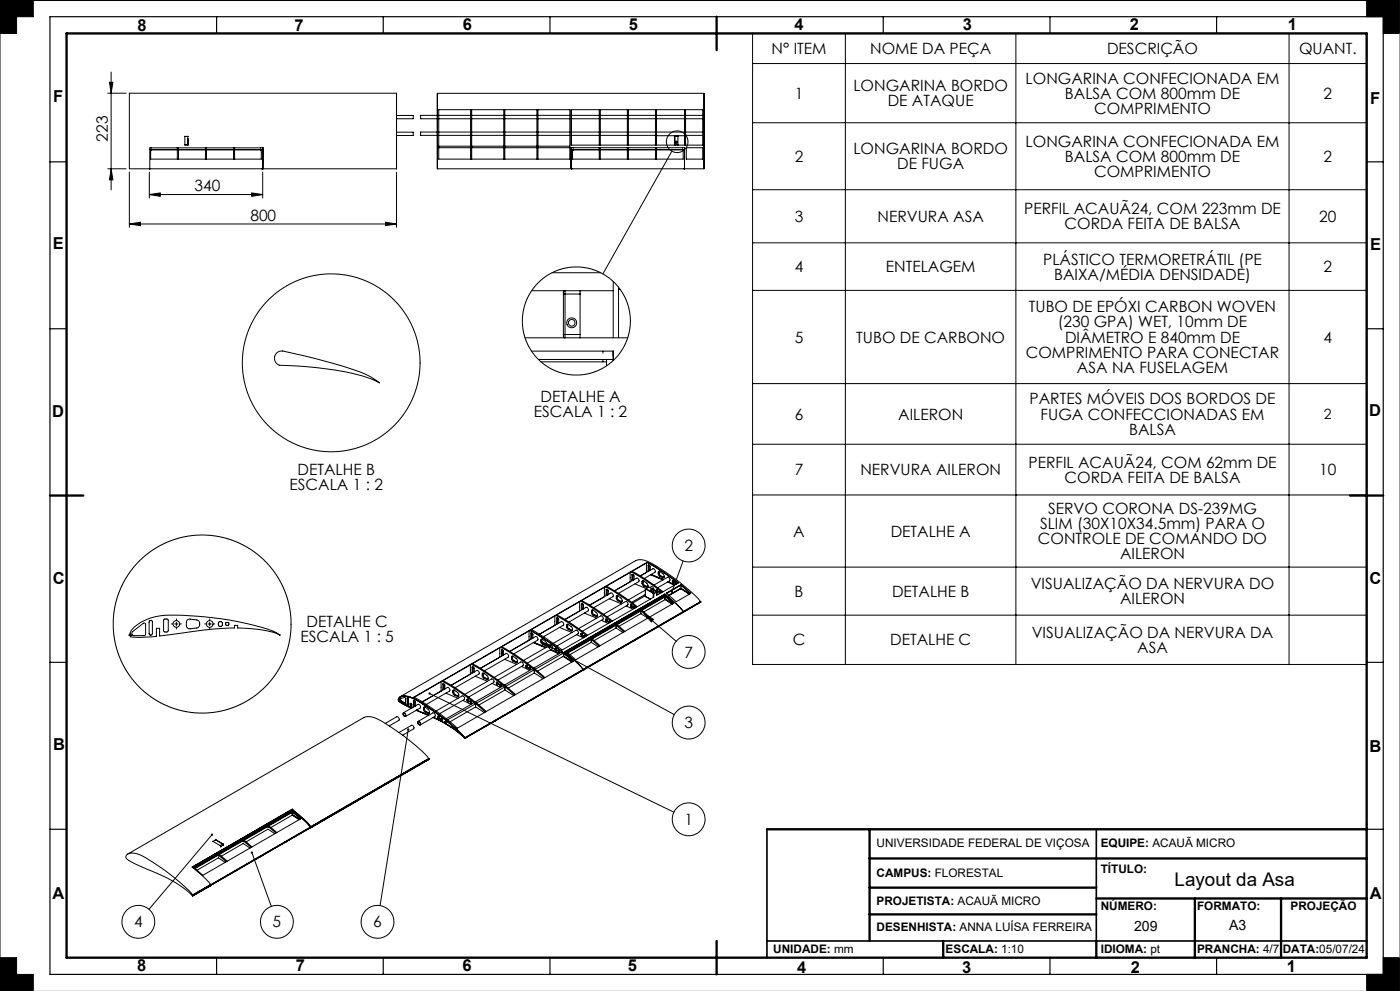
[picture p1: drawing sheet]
<svg xmlns="http://www.w3.org/2000/svg" width="420mm" height="297mm" viewBox="0 0 420 297" stroke-linecap="round" stroke-linejoin="round" font-family="sans-serif">
<g fill="none" stroke="#000" stroke-width=".3">
<path d="M5 0v10h-5M10 0v5h-10M225.8 10h184.2v189.1h-184.2zM225.8 19h184.2M253.6 10v189.1M304.8 10v189.1M386.7 10v189.1M410 0v5h10M415 0v10h5M32.3 27.9h5.5M32.8 24.7h1.1l-.6 3.2zM33.3 21.6v35.3"/>
<path d="M38.8 27.9h80.2v22.7h-80.2zM119 39.6h5v1h-5M119 34.6h5v1h-5M119 28v22.6M119 28.1v22.5M131.2 39.6h-5v1h5M131.2 34.6h-5v1h5M131.2 28.1v22.5M131.6 32.9h39.4v14.8h-39.4zM131.6 39.6h9.6M131.6 34.6h9.6M131.6 35.6h9.6"/>
<path d="M141.2 32.9v14.8M141.5 32.9v14.8M141.5 39.6h9.6M141.5 34.6h9.6M141.5 35.6h9.6M151.1 32.9v14.8M151.4 32.9v14.8M151.4 39.6h9.7M151.4 34.6h9.7M151.4 35.6h9.7M161.1 32.9v14.8M161.4 32.9v14.8"/>
<path d="M161.4 39.6h9.6M161.4 34.6h9.6M161.4 35.6h9.6M171.4 32.9h39.4v10.6h-39.4M171.4 32.9v10.6M171.4 39.6h8.4M171.4 34.6h8.4M171.4 35.6h8.4M179.8 32.9v10.6M180.1 32.9v10.6M180.1 39.6h8.1M180.1 34.6h8.1"/>
<path d="M180.1 35.6h8.1M188.2 32.9v10.6M188.5 32.9v10.6M188.5 39.6h8.1M188.5 34.6h8.1M188.5 35.6h8.1M196.6 32.9v10.6M197 32.9v10.6M197 39.6h8.4M197 34.6h8.4M197 35.6h8.4M205.4 32.9v10.6"/>
<path d="M205.7 32.9v10.6M205.7 39.6h5.1M205.7 34.6h5.1M205.7 35.6h5.1M211.2 28.1v22.5M225.8 36.8h184.2M32.3 50.6h5.5M33.3 50.6l.6 3.3h-1.1zM38.8 51.6v16.5M44.8 58.3l3.3-.5v1zM44.8 51.6v7.7M44.8 58.3h34"/>
<path d="M44.8 50.6h.3M44.9 50.6v-6.3h34.1v6.3M44.9 44.8h33.9M45.2 44.8v2.9h33.2v-2.9M45.2 44.9l8-.1v2.9M45.4 44.3v.1M45.4 44.8v.1M53.2 44.4v.2M53.6 47.7v-2.9h8v2.9M53.6 44.4v.2M55.5 40.8v.1M55.5 43.3v.2h.8"/>
<path d="M55.5 40.9h.8M55.5 40.9v2.4M55.5 43.3h.8M56.3 43.3h.1M56.3 43.3v.2M56.3 40.9h.1M56.3 40.8v.1M56.3 40.9v2.4M56.4 43.3l-.1 .2M56.4 41.5v1.8M61.6 44.4v.2M61.9 47.7v-2.9h8.2v2.9"/>
<path d="M61.9 44.4v.2M70.1 44.4v.2M70.4 44.4v.2M75.5 57.8l3.3 .5-3.3 .5zM78.2 44.3v.1M78.2 44.8v.1M78.4 44.9l-8-.1v2.9M78.5 50.6h.3M78.8 44.3l-.1 6.3M78.8 44.8v5.8M78.8 44.3v.3M78.8 44.8h.1"/>
<path d="M78.8 51.6v7.7M119 51.6v16.5M131.2 50.6v-22.6h80v22.6M131.2 50.6h80M131.6 40.6h9.6M131.6 43.8h9.6v.5h-9.6M141.5 40.6h9.6M141.5 43.8h9.6v.5h-9.6zM151.4 40.6h9.7M151.4 43.8h9.7v.5h-9.7zM161.4 40.6h9.6M171 43.8h-9.6v.5h9.6"/>
<path d="M171.4 44.3v6.3M171.4 44.8v5.8M171.4 44.3v.3zM171.4 40.6h8.4M171.4 44.3h34M171.4 44.8h34M171.8 44.9l8-.1v2.9M171.8 44.8v2.9h33.2v-2.9M172 44.3v.1M172 44.8v.1M179.8 44.4v.2M180.1 47.7v-2.9h8.1v2.9"/>
<path d="M180.1 44.4v.2M180.1 40.6h8.1M188.2 44.4v.2M188.5 47.7v-2.9h8.1v2.9M188.5 44.4v.2M188.5 40.6h8.1M196.6 44.4v.2M197 40.6h.1M197 44.4v.2M197 40.7h8.4M201.6 45.3l-20.7 36.8M202.4 40.7v.1z"/>
<path d="M202.4 43.3l.1 .2zM202.4 40.8v2.5M202.5 43.3h.1M202.5 40.8h.1M202.5 40.8h.9M202.5 43.3h.9M203.4 40.7v.1M203.4 43.3v.2M203.4 40.8v2.5M204.8 44.3v.1M204.8 44.8v.1M205 44.9l-8-.1v2.9"/>
<path d="M205.4 44.3v6.3M205.4 44.8v5.8M205.4 44.3v.5M205.4 44.3v.3M205.7 40.6h5.1M205.9 44.3h4.9v3.4h-4.9zM225.8 56.9h184.2M38.8 67.1l3.3-.5v1zM38.8 67.1h80.2M115.6 66.6l3.4 .5-3.4 .5zM225.8 72.8h184.2M159.5 87.1h24.5"/>
<path d="M165.6 81.7h14.6M169 88.1v-.1a.48 .48 0 0 1 0-.5 .48 .48 0 0 1 .5-.2v.8M169 88.1h.5M169 88.1v12.2M169.5 88.1h4.5M169.5 88.1v12.2M174 87.1v1M174 88.1v12.2M184 84.3v16.9M185.6 86.1v15.1M185.6 86.7h.5M225.8 87h184.2"/>
<path d="M83 105.8l1.1-.6a123 123 0 0 1 18.7 4.5 29.1 29.1 0 0 1 9.6 4l1.4 1-2.3-1.1a67.8 67.8 0 0 0-19.2-3.7l-8.4-.4-.7-.4a2.19 2.19 0 0 1-.8-2.3zM157.5 101.2h30.8M159.5 105.2h24.5M162.3 108.4h19.7M169 100.3h.5M169 100.3v.6l.4 .3 .1-.9M169.5 100.3h4.5M174 100.3v.9M180.9 105.2v.6M180.9 107.7v.7M182 107.7v1.9M184 105.2v2.5h-22.5"/>
<path d="M184 105.2v1.4M184 105.2v2.9M225.8 115h184.2M225.8 133.1h184.2M225.8 148.3h184.2M181.3 176v2.8M181.6 175.9l4.6 2.7 4.7 3.4M181.9 178.3v.2M181.9 176.7v1.6M181.9 175.7a57.9 57.9 0 0 1 9.3 6.1M182 176.6l.5 .5v1l-.3 .2-.1-.2M182 176.6l-.1 .1"/>
<path d="M182.1 178.1l-.2 .2M182.1 176.7v1.4M182.8 179.5l3.6 1.5M184.9 179.3l.5 .8M184.9 178.8l.3-.3 1.1 .7a.75 .75 0 0 1 0 1.3v-.1M184.9 178.8v.5M185.2 178.5v.1M185.2 179.1l.5 .8M185.2 178.6l-.3 .2M185.2 179.1l-.3 .2M185.2 178.6v.5M185.7 179.9l-.3 .2"/>
<path d="M185.7 179.9l.8 .4M189.1 171.6v2.8l-4.7 2.7 6.6-3.8a.69 .69 0 0 1 .6 .3 .69 .69 0 0 1 0 .7l-6 3.5M189.3 171.4a57.9 57.9 0 0 1 9.3 6.1M189.6 173.8l.1 .2M189.6 172.3v1.5M189.6 171.2l4.6 2.8 4.7 3.3M189.8 172.2l.4 .4v1.1l-.3 .1v-.1M189.8 172.2l-.2 .1M189.9 173.7l-.3 .1M189.9 172.2v1.5M190.5 175l3.3 1.4M192.6 174.8l.5 .8"/>
<path d="M192.6 174.3a.27 .27 0 0 1 .2-.3 .27 .27 0 0 1 .3 .1l.9 .7a.68 .68 0 0 1 .4 .6 .68 .68 0 0 1-.4 .6M192.6 174.3v.5M192.9 174v.2M192.9 174.7l.5 .7M192.9 174.2l-.3 .1M192.9 174.7l-.3 .1M192.9 174.2v.5M193.1 175.6l.9 .4M193.4 175.4l-.3 .2M193.4 175.4l.9 .4M193.6 178.6l.2 .3M193.6 176.6h.1"/>
<path d="M193.6 178.6h.1M193.6 176.8l-5.1 3M193.6 176.6v2M193.6 178.1l-4.1 2.4M193.6 178.5l-3.8 2.3M193.6 178.6l.1 .2M193.7 176.4l-.1 .2M193.7 176.4h.1M193.7 176.6h-.1M193.7 178.8l.1 .1M193.7 178.8l1.4 .8-1.3-.7M193.7 176.6l2.2 1.2"/>
<path d="M193.8 176.4l-.1 .2M193.8 176.4l2.2 1.3M193.9 168.8v2.8l-1.8 1 3.8-2.2 .4 .1a.66 .66 0 0 1 .2 1l-3.2 1.9M194.1 168.5a66.6 66.6 0 0 1 9.4 6.2l-6.5 3.8v-1M194.1 168.5l-34.8 20.2 4.2 2.4 5.2 3.7 27.4-15.8v-1.1M194.1 168.6l4 2.4 5.3 3.7M194.1 168.6l-34.7 20.1M194.1 168.5v.1M194.3 175.8v.1M194.3 175.8l-.3 .2M194.5 171v.2M194.5 169.5v1.5"/>
<path d="M194.6 175.9l-.9 .5M194.6 169.4l.5 .3v1.2M194.6 169.4l-.1 .1M194.6 175.9l.9 .6M194.6 175.9l-.8 .5M194.7 170.8l.1 .3M194.7 170.8l-.2 .2M194.7 169.4v1.4M194.9 176.1l.8-.3 .4 .8M195.2 172.3l3.7 1.5M195.3 172.2l3.7 1.5M195.3 176.7l.4-.3 .4 .3"/>
<path d="M195.3 176.7l.1 .5 .3 .1 .4-.2v-.4M195.3 176.7l.2 .2 .6-.2M195.4 172.2l3.6 1.5M195.9 177.8l.1 .1M196 177.7l-.1 .1M196 177.7l.1 .2M196 177.9h.1M196 177.9v1.1M196.1 176.8l.7 .4M196.2 175.3l4.1-2.3 .5 .2 .2 .4-.1 .5-3.6 2M196.2 176.6l-.1 .1M196.8 177.2l.2 .3"/>
<path d="M196.8 177.2l-.8 .5M196.8 177.2l.1 .1M196.8 176.9v.3M196.9 177.4l.1 .1M197 177.8l.6 .3M197 177.5l-.9 .4M197 176.8l.4 .3v.4M197 176.8l-.2 .1M197 177.5l.2 .1M197.1 177l.2 .3M197.1 177l-.3 .2M197.1 176.8v.2"/>
<path d="M197.3 177.3l-.3 .2M197.3 177.3h.1M197.4 177.5l-.2 .1M197.5 172l.5 .8M197.5 171.5l.3-.3 1.1 .7a.75 .75 0 0 1 0 1.3M197.5 171.5v.5M197.8 171.8l.5 .8M197.8 171.3l-.3 .2M197.8 171.8l-.3 .2M197.8 171.3v.5M197.8 171.2v.1M197.8 177.7l.1 .1"/>
<path d="M197.8 177.4v.3M197.9 177.4h-.1M197.9 177.4l.3 .1M197.9 177.8l.1 .1M198 172.8l.9 .4M198.1 177.5h.1M198.1 177.5l.1 .2M198.1 177.5l-.3 .2M198.2 177.5v.2M198.2 177.7l-.3 .1M198.2 177.7h.1M198.3 172.6l-.3 .2"/>
<path d="M198.3 172.6l.8 .4M199.1 173h.1M199.1 173l-.2 .2M199.3 178.8l.1 .1M199.4 178.1h.1M199.4 178l-30 17.4 3.3 2.8 2.2 2.4M199.4 178a31.3 31.3 0 0 1 5.6 5.3M199.4 178.1l.2 .2zM199.4 178.1l-7.4 4.4M199.4 178.1l-30 17.3M199.4 178v.4M199.4 178.9v.4l.3-.1"/>
<path d="M199.4 178.9l-6.9 4M199.5 178.6l2.6 2.2-29.4 16.9-2.6-2.2M199.5 178.7l2.5 2.1M199.5 178.6l-29.4 16.9M199.5 178.6v.1M199.5 178.7l-29.3 16.9M199.5 179.7l2.1 1.4M199.6 179.7l2 1.3M199.8 178.4l3.3 2.8 1.9 2.1M199.8 178.4l-.9 .2-6.8 3.9M199.8 178.4l-.3 .2M199.9 177.8l4.3-2.5 3 2.5-4.3 2.5z"/>
<path d="M200.3 174.4l2 1M200.4 174.4l2 .9M200.4 174.3l2.1 1M201.7 174.3l.2 .4M201.7 174.1v.2M201.9 174l.3 .2v.5M201.9 174l-.2 .1M201.9 174.7l.2 .1M202 174.2l.2 .3M202 174.2l-.3 .1M202 174v.2M202.2 174.5l-.3 .2"/>
<path d="M202.2 174.5v.1M202.2 174.7l-.1 .1M202.7 174.9l.1 .1M202.7 174.6v.3M202.8 174.6l.3 .3M202.8 174.6h-.1M202.8 175v.1M203 174.7h.1M203 174.7l.1 .2M203 174.7l-.3 .2M203.1 174.9l-.3 .1M203.1 174.9h.1"/>
<path d="M204.2 176.5l2.5 1.6M204.2 175.4l3 2.5M204.2 176.5l2.6 1.5M204.2 176.5l-3.5 2M204.2 175.4l-4.2 2.4M204.2 175.3v.1M204.3 176.3l2.6 1.7M204.3 176.3l-3.6 2.1M204.3 175.4v.9M204.9 168.1l-3.3 9.3M225.8 170h184.2M38.7 190.4h1"/>
<path d="M39.2 189.9v.9M39.7 189.4l3.4-2.7 .5 .2v3.4l-.2 .2h-3.1a.68 .68 0 0 1-.7-.4 .68 .68 0 0 1 .1-.7zM40.3 187.9a16.8 16.8 0 0 1 12.6-3.5 91.3 91.3 0 0 1 29.5 5l1.5 .9-.7-.3a31.5 31.5 0 0 0-11.9-1.8v-.8h-1v.8a177.5 177.5 0 0 0-22.4 2.4v-2.3h-1v2.4a22.9 22.9 0 0 1-7.8 0 1.52 1.52 0 0 1 .4-2zM44.8 186.2l.6-.3 .3 .4v3.6a.51 .51 0 0 1-.5 .4 .51 .51 0 0 1-.5-.4zM49.2 185.6l.9-.1 .3 .3 .1 3.2-.4 .4h-.7l-.3-.3zM52.4 187h1M52.9 186.5v1M56.2 185.8l.6-.3 2.2 .3a1.25 1.25 0 0 1 .9 1.2 1.25 1.25 0 0 1-.9 1.2l-2 .3a.96 .96 0 0 1-1.1-1v-1.2zM62.4 187h1M62.9 186.5v1M67.8 186.6h.8v.7l-.8 .1zM83.9 190.3h.1"/>
<path d="M141.1 199.2v2.8M141.4 199.1l.5 .2a69.7 69.7 0 0 1 12.5 9M141.6 200v1.5M141.7 198.9a66.4 66.4 0 0 1 13 9.2M141.8 199.8l.5 .5v1.1l-.3 .1-.1-.1M141.8 199.8l-.2 .2M141.9 199.9v1.5M149.9 194.2v2.8l-5.8 3.3M150.2 194a66.4 66.4 0 0 1 13 9.2M150.5 196.4v.2M150.5 193.8a66.4 66.4 0 0 1 13 9.3M150.5 194.9v1.5"/>
<path d="M150.6 194.8l.5 .4v1.1M150.6 194.8l-.1 .1M150.7 196.3l.1 .2 .3-.2M150.7 196.3l-.2 .1M150.7 194.8v1.5M151.4 197.6l3.6 1.5M153.5 197.4l.5 .8M153.5 196.9l.4-.3 .9 .7a.77 .77 0 0 1 .1 1.3h-.1M153.5 196.9v.5M153.7 197.2l.5 .8M153.7 196.8l-.2 .1M153.7 197.2l-.2 .2"/>
<path d="M153.7 196.8v.4M153.8 196.6l-.1 .2M154 198.2l.8 .4M154.2 198l-.2 .2M154.2 198l1 .4M155.2 198.4h.1M155.2 198.4l-.4 .2M156.5 199.7l2.4 1.2M157.1 197.9l8-4.6 .4 .1a.66 .66 0 0 1 .2 1l-7.5 4.4M157.7 199.8l.2 .3M157.7 199.5v.3M157.9 199.4l.3 .2 .1 .5"/>
<path d="M157.9 199.4l-.2 .1M158 199.6l.2 .3M158 199.6l-.3 .2M158 199.4v.2M158.2 199.9l-.3 .2M158.2 199.9l.1 .1M158.7 189.1v2.8l-5.7 3.3 7.7-4.5 .6 .4v.7l-7.1 4.2M158.8 200l.3 .3M158.8 200l-.1 .1M158.9 189a63.6 63.6 0 0 1 13 9.2M158.9 189l-34.7 20M158.9 188.9v.1"/>
<path d="M159.2 191.3l.1 .3M159.2 189.8v1.5M159.4 189.7l.5 .4v1.1l-.3 .2-.1-.2M159.4 189.7l-.2 .1M159.5 191.2l-.3 .1M159.5 189.8v1.4M160 192.6l3.7 1.5M161.9 190.1l6.4-3.8a.69 .69 0 0 1 .7 .4 .69 .69 0 0 1 0 .7l-6 3.4M162.3 192.3l.5 .8M162.3 191.8l.3-.3 1.1 .8a.75 .75 0 0 1 0 1.2M162.3 191.8v.5M162.3 192.3l3.1 1.2-.5 .8z"/>
<path d="M162.3 192.3l40 21.9M162.6 192.2l.5 .8M162.6 191.7l-.3 .1M162.6 192.2l-.3 .1M162.6 191.7v.5M162.6 191.5v.2M162.8 193.1l.9 .4M163.1 193l-.3 .1M163.1 193l.8 .3M163.8 194l-3.7-1.5 3.7 1.6M163.9 193.3l.1 .1M163.9 193.3l-.2 .2"/>
<path d="M165.1 194.8l2.4 1.2M165.2 194.7l2.4 1.2M165.2 194.7l2.5 1.2M165.9 192.8l6.9-4 .4 .1a.69 .69 0 0 1 .2 1.1l-6.3 3.6M166.4 184.6v2.8M166.5 194.7l.2 .3M166.5 194.4v.3M166.7 194.3l.3 .2v.5M166.7 194.3l-.2 .1M166.7 195l.2 .1M166.7 184.5a57.9 57.9 0 0 1 9.3 6.1M166.8 194.5l.2 .3"/>
<path d="M166.8 194.5l-.3 .2M166.8 194.3v.2M167 186.9v.2M167 185.3v1.6M167 194.8l-.3 .2M167 194.8v.1M167 184.3l4.6 2.7 4.7 3.4M167 195l-.1 .1M167.1 185.2l.5 .4v1.2l-.3 .1v-.2M167.1 185.2l-.1 .1M167.3 186.7l-.3 .2M167.3 185.3v1.4"/>
<path d="M167.5 195.2l.1 .2M167.5 194.9v.3M167.6 194.9l.3 .3M167.6 194.9h-.1M167.6 195.4l.2 .1M167.8 195l.1 .2M167.8 195l-.3 .2M167.8 195h.1M167.9 195.2l-.3 .2M167.9 195.2h.1M167.9 188l3.7 1.6M167.9 195.4l-.1 .1"/>
<path d="M167.9 195.2v.2M168.6 195.4l-8.5 4.8 .4 .4 8.5-4.9 .1 .9M168.9 196.7l2.6 1.7M169 196.7l2.6 1.7M169.1 196.6l2.6 1.7M169.1 196.6l-7.8 4.6M169.5 185.7l6.3-3.7a.69 .69 0 0 1 .6 .4 .69 .69 0 0 1 0 .7l-5.7 3.3M169.9 195.3v.1M169.9 195.3l.1 .1M170 195.4l-.4 .2M170 187.9l.5 .8M170 187.4a.27 .27 0 0 1 .2-.3 .27 .27 0 0 1 .3 .1l.9 .6a.68 .68 0 0 1 .4 .6 .68 .68 0 0 1-.4 .7"/>
<path d="M170 187.4v.5M170.1 195.5l-.3 .3 3.9 3.4 1.2 1.4M170.3 187.7l.5 .8M170.3 187.2l-.3 .2M170.3 187.7l-.3 .2M170.3 187.2v.5M170.3 187.1v.1M170.3 195.5l.2 .1M170.5 195.6v.2M170.5 188.7l.9 .4M170.8 188.5l-.3 .2M170.8 188.5l.9 .4"/>
<path d="M171.7 188.9h.1M171.7 188.9l-.3 .2M173 190.2l2 1M173.6 188.4l6.7-3.9 .3 .2a.65 .65 0 0 1 .2 1l-6.1 3.5M173.9 180.3v2.8M174.2 180.2l4.6 2.7 4.6 3.4M174.2 190.2l.2 .3M174.2 189.9v.3M174.4 189.8l.4 .3v.4M174.4 189.8l-.2 .1M174.4 182.6l.1 .2M174.4 190.5l.2 .1"/>
<path d="M174.4 181v1.6M174.4 180l.5 .2a60.9 60.9 0 0 1 8.8 5.9M174.5 190.1l.2 .3M174.5 190.1l-.3 .1M174.5 189.9v.2M174.6 180.9l.4 .5v1.1l-.2 .1-.1-.2M174.6 180.9l-.2 .1M174.7 190.4l-.3 .1M174.7 190.4h.1M174.7 182.4l-.3 .2M174.7 181v1.4M174.8 190.5l-.2 .1"/>
<path d="M175.2 190.7l.1 .2M175.2 190.5v.2M175.3 190.5l.3 .2M175.3 190.5h-.1M175.3 190.9h.1M175.3 183.7l3.7 1.6M175.5 190.6h.1M175.5 190.6l.1 .1M175.5 190.6l-.3 .1M175.6 190.7l-.3 .2M175.6 190.7h.1M175.6 190.7v.1"/>
<path d="M176.8 191.2l.2 .2M176.8 191.2h.1M176.8 191.3l-6.9 4M176.8 191.3l.1 .1M176.8 191.2v.1M176.9 181.4l6.4-3.7 .6 .4v.7l-5.8 3.3M177.1 191l.2 .2M177.4 191.7l-.2-.1 2.5 2.1M177.4 192.5l2 1.4M177.4 191.7v.8M177.4 191.7l-6.9 3.9M177.4 192.5l-6.4 3.7"/>
<path d="M177.4 183.6l.5 .8M177.4 183.1l.4-.3 1 .7a.75 .75 0 0 1 .1 1.3l-.1-.1M177.4 183.1v.5M177.5 191.4l2.5 2.1M177.7 182.8v.1M177.7 183.4l.5 .8M177.7 182.9l-.3 .2M177.7 183.4l-.3 .2M177.7 182.9v.5M177.9 184.4l.9 .3M178.2 184.2l-.3 .2M178.2 184.2l.9 .4"/>
<path d="M179.1 184.6h.1M179.1 184.6l-.3 .1M180.4 185.9l2 1M181 184.1l6.7-3.8 .4 .1a.66 .66 0 0 1 .2 1l-6.2 3.5M181.7 185.9l.2 .3M181.7 185.6v.3M181.9 185.5l.3 .3v.4M181.9 185.5l-.2 .1M181.9 186.2l.1 .1M182 185.8l.1 .3M182 185.8l-.3 .1M182 185.6v.2"/>
<path d="M182.1 186.1l-.2 .1M182.1 186.1h.1M182.2 186.2l-.2 .1M182.4 196.5h.1M182.7 196.3h.1M182.7 186.4v.2M182.7 196.3l-.3 .2M182.7 186.2v.2M182.7 186.2l.4 .2M182.7 186.2h.1M182.7 186.6l.1 .1M183 186.3v.1"/>
<path d="M183 186.3l-.3 .1M183 186.3h.1M183 186.4l-.3 .2M183 186.4l.1 .1M183.1 186.4v.1M184.2 186.9h.1M184.3 186.9l.2 .2M184.3 187l.1 .1M184.3 187l-7.1 4.1M184.3 186.9v.1M184.8 187.4l-.1-.1 2.5 2.1M184.8 188.2l2.1 1.4"/>
<path d="M184.8 187.4v.8M184.8 187.4l-7.1 4.1M184.8 188.2l-6.5 3.8M185 187.1l2.5 2.1M185.4 180.1l.9 .3M186.5 180.3h.1M186.5 180.3l-.2 .1M187.9 181.6l2 1M189.1 181.6l.2 .3M189.1 181.3v.3M189.3 181.3l.3 .2 .1 .4M189.3 181.3h-.2"/>
<path d="M189.3 181.9l.2 .1M189.4 181.5l.2 .3M189.4 181.5l-.3 .1M189.4 181.3v.2M189.6 181.8l-.3 .1M189.6 181.8h.1M189.7 181.9l-.2 .1M189.8 192.2h.1M190.1 182.1l.1 .2M190.1 192h.1M190.1 181.9v.2M190.1 192l-.3 .2"/>
<path d="M190.2 181.9h-.1M190.2 181.9l.2 .1M190.2 182.3h.1M190.4 182l.1 .1M190.4 182l-.3 .1M190.4 182h.1M190.5 182.1l-.3 .2M190.5 182.1v.1M191.7 182.6h.1M191.7 182.6l.2 .2M191.7 182.6l-7.2 4.1 .2 .2M191.7 182.7l.1 .1"/>
<path d="M191.7 182.7l-7.1 4.1M191.7 182.6v.1M192 182.4l.2 .2M192.1 183l.2 .1M192.1 182.9l2.5 2.2M192.3 183.9l2 1.4M192.3 183.1v.8M192.3 183.1l-7.2 4.1M192.3 183.9l-6.6 3.8M192.4 182.8l2.5 2.1M193.2 183.9l9.6 8.3M193.2 183.9l2.8 1.7-.6 .8z"/>
<path d="M197.3 187.9h.1M197.6 187.7h.1M197.6 187.7l-.3 .2M201.8 181l-2.1-1.4-6.6 3.8M204.7 183.6h.1M204.7 183.5l-29.5 17.1M204.7 183.6l-29.5 17M205 183.4h.1M205 183.3l-30.1 17.3M205 183.3v.2M205.3 183.2h.1M205.3 183.2l-.6 .4"/>
<path d="M209.9 180.6h.1M210.1 180.4h.1M210.1 180.3a57.3 57.3 0 0 0-16-12.1 4.2 4.2 0 0 0-3.4-.2l-70.7 40.8M210.1 180.3v.2l-35.2 20.4M210.1 180.3l-5.1 3M210.1 180.4l-5.1 3M210.1 180.4l-.2 .2M225.8 184.4h184.2M115.6 216.8l3.4-2 .6 .2 .2 .5-.1 .4-2.9 1.7M119.7 209.9h.1M119.7 219.5l3.7-2.1a.69 .69 0 0 1 .7 .3 .69 .69 0 0 1 0 .7l-3.3 1.9M120.2 210.2l-.4-.4 .1-.3 1.6-.5 .1 .2v1.7"/>
<path d="M120.2 209.4l.2 .6M120.2 210.2l1.3 .8M120.4 210l-.2 .2M120.4 210l1.2 .7M121 213.7a.66 .66 0 0 1 .6 .3 .66 .66 0 0 1-.1 .8l-.5-.5zM121 213.9a.43 .43 0 0 1 .6 .2 .43 .43 0 0 1-.2 .5zM121 213.6l4.4-2.5 .6 .4v.7l-4.4 2.5M121.6 210.9l-.1 .1M122.1 211.1l.2 .2M122.1 209.3v1.8M122.3 209.1l.3 .3v1.9M122.3 209.1l-.2 .2"/>
<path d="M122.3 211.3l.1 .1M122.4 210.9l.2 .3-.3 .1M122.4 210.9l-.3 .2M122.4 209.2v1.7M122.5 218.6l-8.5 52.8M122.6 211.3l-.2 .1M123.1 212l-2.9-1.5a.88 .88 0 0 1-.6-1 .88 .88 0 0 1 .9-.7 6.2 6.2 0 0 1 4.8 1.2 54 54 0 0 1 14.1 11.2M123.1 212v-1.2l.4 .2v1.2M123.1 212l.4 .2M123.4 212.3l-2.7-1.4a1.19 1.19 0 0 1-1.1-1.7 3.2 3.2 0 0 1 3.8-.2 56.7 56.7 0 0 1 16 12.1M123.5 212.2l-2-1a2.26 2.26 0 0 1-1.9-1.6 2.19 2.19 0 0 1 2.7-.8 41.5 41.5 0 0 1 12.5 8 18.1 18.1 0 0 1 4.6 4.4M124 211.7l.1 .2"/>
<path d="M124 210.1v1.6M124.1 208.9l34.8-20a62.9 62.9 0 0 1 13.1 9.3l-34.8 20a69.2 69.2 0 0 0-13.1-9.3zM124.2 210l.4 .3 .1 1.3M124.2 210l-.2 .1M124.3 211.5l.1 .2 .3-.2M124.3 211.5l-.3 .2M124.3 210.1v1.4M124.8 212.9l3.7 1.5M125 212.8l3.6 1.5zM125.4 216.2a.6 .6 0 0 1 .7 .4 .6 .6 0 0 1-.3 .7l-.4-.4zM125.4 216.4a.43 .43 0 0 1 .6 .2 .43 .43 0 0 1-.2 .6zM125.4 216.2l4.5-2.6 .6 .4v.7l-4.5 2.6"/>
<path d="M126.7 210.4l7.6-4.4 .5 .4 .1 .7-7 4M127.1 212.7l.5 .7M127.1 212.2l.3-.3 1 .7a.75 .75 0 0 1 .1 1.3l-.1-.1M127.1 212.2v.5M127.4 211.9v.1M127.4 212.5l.4 .8M127.4 212l-.3 .2M127.4 212.5l-.3 .2M127.4 212v.5M127.6 213.4l.8 .4M127.8 213.3l-.2 .1M127.8 213.3l.9 .4"/>
<path d="M128.7 213.7h.1M128.7 213.7l-.3 .1M128.9 207.9l73.3 35.5M129.9 215a28.4 28.4 0 0 1 9.5 6.3M130.8 213.1l7.8-4.5 .6 .2 .2 .4-.1 .5-7.4 4.2M131.3 215l.2 .3M131.3 214.7v.3M131.5 214.6l.3 .2v.5M131.5 214.6l-.2 .1M131.5 215.3l.2 .1M131.6 214.8l.2 .4M131.6 214.8l-.3 .2"/>
<path d="M131.6 214.7v.1M131.8 215.2l-.3 .1M131.8 215.2h.1M131.8 215.3l-.1 .1M132.3 215.5l.1 .2M132.3 215.3v.2M132.3 204.3v2.8M132.4 215.2l-.1 .1M132.4 215.2l.2 .2M132.4 215.7l.2 .1M132.6 204.2a66.4 66.4 0 0 1 13 9.2M132.6 215.4v.1"/>
<path d="M132.6 215.4l-.3 .1M132.6 215.3v.1M132.6 215.4l.1 .1M132.6 215.5l-.2 .2M132.6 215.5h.1M132.7 215.8h-.1M132.7 215.5v.3M132.9 206.6v.2M132.9 204a66.4 66.4 0 0 1 13 9.2M132.9 205v1.6M133 204.9l.5 .4v1.2l-.3 .1-.1-.2M133 204.9l-.1 .1"/>
<path d="M133.1 206.4l-.2 .2M133.1 205v1.4M133.5 216.7l-3.5-1.7a24.1 24.1 0 0 1 9.4 6.3M133.5 216.3h.1M133.5 216.3l.4 .3v.4M133.5 216.7l.4 .3M133.5 216.3v.4M133.7 207.7l3.7 1.6M133.9 217l2.7 1.8 2.8 2.5M135.3 205.4l7.8-4.5 .6 .4v.7l-7.2 4.1M135.9 207.6l.4 .7M135.9 207.1l.2-.3 1.1 .7a.77 .77 0 0 1 .1 1.3l-.1-.1"/>
<path d="M135.9 207.1v.5M136.1 207.4l.5 .8M136.1 206.9l-.2 .2M136.1 207.4l-.2 .2M136.1 206.9v.5M136.2 206.8l-.1 .1M136.3 208.3l.9 .4M136.6 208.2l-.3 .1M136.6 208.2l.9 .4M137.5 208.6h.1M137.5 208.6l-.3 .1M138.9 209.9l2.4 1.2"/>
<path d="M139.5 208.1l8-4.6 .3 .1a.66 .66 0 0 1 .3 1l-7.5 4.3M140.1 209.9l.2 .4M140.1 209.7v.2M140.3 209.5l.3 .3 .1 .5M140.3 209.5l-.2 .2M140.3 210.3h.2M140.4 209.8l.2 .3M140.4 209.8l-.3 .1M140.4 209.6v.2M140.6 210.1l-.3 .2M140.6 210.1h.1M140.7 210.3h-.2"/>
<path d="M141.1 210.5l.1 .1M141.1 210.2v.3M141.2 210.1l-.1 .1M141.2 210.1l.2 .2M141.2 210.6l.2 .1M141.4 210.3l.1 .1M141.4 210.3l-.3 .2M141.4 210.3h.1M141.5 210.4l-.3 .2M141.5 210.4v.1M141.5 210.7h-.1M141.5 210.4v.3"/>
<path d="M141.6 201.5l.1 .2M141.9 201.4l-.3 .1M142.5 210.4l8.6-4.9 .4 .3-8.6 4.9zM142.6 202.7l3.6 1.5M142.7 211.9l2.6 1.7M142.7 211.9l-7.7 4.4M142.7 210.9l-8.4 4.8M142.7 210.9v1M142.7 210.9l-.5-.3-8.3 4.8M144.1 200.3l7.7-4.4 .6 .2 .2 .4-.1 .5-7.2 4M144.7 202.5l.5 .8M144.7 202l.2-.3 1.1 .7a.75 .75 0 0 1 .1 1.3h-.1"/>
<path d="M144.7 202v.5M145 201.7v.2M145 202.3l.5 .8M145 201.9l-.3 .1M145 202.3l-.3 .2M145 201.9v.4M145.2 203.3l.8 .4M145.5 203.1l-.3 .2M145.5 203.1l.8 .4M146.3 203.5h.1M146.3 203.5l-.3 .2M147.6 204.8l2.5 1.2"/>
<path d="M148.2 216.1h.1M148.3 203l7.9-4.6 .7 .4v.7l-7.5 4.3M148.5 216h.1M148.5 216l-.3 .1M148.9 204.9l.2 .2M148.9 204.6v.3M149.1 204.5l.3 .2v.4M149.1 204.5l-.2 .1M149.1 205.1l.2 .1M149.2 204.7l.2 .3M149.2 204.7l-.3 .2M149.2 204.5v.2"/>
<path d="M149.4 205l-.3 .1M149.4 205h.1M149.4 205.1l-.1 .1M149.9 205.3l.1 .2M149.9 205.1v.2M150 205.1l.3 .2M150 205.1h-.1M150 205.5l.2 .2M150.2 205.2v.1M150.2 205.2l-.3 .1M150.2 205.2h.1M150.2 205.3l-.2 .2"/>
<path d="M150.2 205.3l.1 .1M150.3 205.6l-.1 .1M150.3 205.3v.3M151.5 206.8l2.6 1.7M151.5 206.8l-7.8 4.5M151.5 205.8v1M157.1 211.1h.1M157.3 210.9h.1M157.3 210.9l-.2 .2M157.9 200.1l.2 .1M158.3 200.1l-.2 .1M158.7 200.3l.1 .1"/>
<path d="M158.7 200.1v.2M158.8 200.4l.2 .2M159 200.1l.1 .2M159 200.1h.1M159 200.1l-.3 .2M159.1 200.3l-.3 .1M159.1 200.3h.1M159.1 200.5l-.1 .1M159.1 200.3v.2M160.3 201.7l2.6 1.7M160.3 200.7l-8.5 5M160.3 201.7l-7.8 4.5"/>
<path d="M160.3 200.7v1M160.3 200.7l-.5-.3-8.4 5M165.8 206h.1M166.1 205.8h.1M166.1 205.8l-.3 .2M174.7 200.9h.1M174.9 200.7v.1M174.9 200.8h.1M174.9 200.8l-35.5 20.4M174.9 200.9l-35.5 20.4M174.9 200.6l-35.5 20.5M174.9 200.6v.3"/>
<path d="M174.9 200.8l-.2 .1M175.2 200.6l-.3 .2M110.7 237.8h.1M111 237.7h.1M111 237.7l-.3 .1M119.5 232.8h.1M119.8 232.6h.1M119.8 232.6l-.3 .2M128.3 227.7h.1M128.6 227.5h.1M128.6 227.3a32.2 32.2 0 0 0-7.6-6.8 28.9 28.9 0 0 0-9.9-5.7h-1.3l-.7 .2-70.8 41M128.6 227.5l-70.8 41.1"/>
<path d="M128.6 227.6l-35.3 20.5M128.6 227.3l-35.3 20.4M128.6 227.3v.3M128.6 227.6l-35.5 20.5v-.2M128.6 227.4l-35.5 20.5M128.6 227.5l-.3 .2M139.4 221.1v.2M139.7 221.1h.1M139.7 221.1l-.3 .1M57.6 259.9l4 3.4 1.6 1.8M58.1 259.9v.1M58.1 259.9l.1 .1"/>
<path d="M58.1 260l-.2 .1M63.6 250.2l-18.9 22.3M63.8 252.1l.1 .1M63.9 252.2l2.1 1.2M64.6 251.7h.1M64.7 251.7h.1M64.7 251.7l2.2 1.2M64.7 251.7l-.8 .5M64.9 255.8h.1M64.9 255.8l.3 .2M64.9 255.8v.1M64.9 255.9l-6.8 4"/>
<path d="M64.9 255.9l.2 .1M65.2 255.6l.3 .2M65.3 256.1l.2 .2M65.4 256.1l2.5 2.2M65.5 256.3l-6.9 3.9M65.5 256.3v.4M65.7 256l2.5 2.1M66 253.4l.2 .3M66.2 253.7v.2M66.8 252.9l.2 .4M66.8 252.9h.1M66.8 252.9l-.8 .5"/>
<path d="M66.9 252.9l.2 .3M67 253.3l-.8 .4M67 253.3v.2M67.1 253.2l-.1 .1M67.1 253.2v.2M67.6 258.5l-2.1-1.4-6.4 3.7M72.4 251.5h.1M72.4 251.5l.2 .2M72.4 251.5v.1M72.4 251.6l.1 .1M72.4 251.6l-7.1 4.1M72.7 251.3l.2 .2"/>
<path d="M72.8 251.9l.2 .1M72.8 251.8l2.5 2.2M73 252l-7.2 4.1M73 252v.4M73.1 251.7l2.5 2.1M75 254.2l-2-1.4-6.6 3.8M75.6 255.5l5.8 16.1M78 256.7h.1M78.2 256.6h.1M78.2 256.6l-.2 .1M79.8 247.2h.1M79.8 247.2l.3 .2"/>
<path d="M79.8 247.2v.1M79.8 247.3l.1 .1M79.8 247.3l-7 4.1M80.1 247l.3 .2M80.4 247.7l-.1-.2 2.5 2.2M80.4 248.5l2 1.4M80.4 247.7l-7.2 4.1M80.4 247.7v.4M80.4 248.5l-6.6 3.8M80.5 247.4l2.5 2.1M85.4 252.4h.1M85.7 252.3h.1"/>
<path d="M85.7 252.3l-.3 .1M87.4 243.4l.2 .1M87.6 242.6l3.2 2.9 2.3 2.4M87.6 242.7l.2 .2zM87.6 242.7h.1M87.6 242.7l-29.9 17.2 7.2-4.1M87.6 242.6l-29.9 17.3M87.6 242.6v.4M87.6 243.5v.4l.2-.1M87.6 242.7l-7.5 4.3M87.6 243.5l-6.9 4M87.6 243.2l2.6 2.2-29.3 16.9-2.6-2.2"/>
<path d="M87.6 243.3l2.5 2.1M87.6 243.2l-29.3 16.9M87.6 243.2v.1M87.6 243.3l-29.2 16.9M87.7 244.3l2 1.4M87.7 242.5l3.9 3.4 1.7 1.8M87.7 242.5l-30.1 17.4M87.7 242.5v.1M87.8 244.3l2 1.3M88 243l3.3 2.8 1.8 2.1M88 243l-1 .2-6.8 3.9M88 243l-.4 .2"/>
<path d="M89.9 245.6l-2.1-1.4-6.5 3.8M92.9 248.2h.1M92.9 248.2l-29.8 17.2M93.1 248h.1M93.1 247.9l-30 17.3M93.1 247.9v.2M93.2 248l.1 .1M93.3 247.7v.4M93.4 247.8h.1M93.4 247.8l-.5 .4M101.9 242.9h.1M102.2 242.7h.1"/>
<path d="M102.2 242.7l-.3 .2M57.8 268.2a57.5 57.5 0 0 0-16.6-12.3 3.1 3.1 0 0 0-3.3 .5 1.26 1.26 0 0 0 1.1 1.7l1.7 .9a78.3 78.3 0 0 1 13.2 6.3l1.9 1.4 2 1.9M57.8 268.2v.4M57.9 268.3h.1M57.9 268.2l5.2-3v.3l-5.2 2.9zM57.9 268.3l.3-.2zM58.3 260.1l-.2 .1M58.5 260.1l.1 .1M58.6 260.2v.2M62.8 265.5h.1M63 265.3l.1 .1M63.1 265.4h.1"/>
<path d="M63.1 265.4l-5.2 2.9M63.1 265.4l-.3 .1M63.2 265.1l-5.4 3.1M63.2 265.1v.3M70.5 261.1h.1M70.8 260.9h.1M70.8 260.9l-.3 .2M0 292h10v5h-10v-297h420v297h-10v-5h10M0 287h5v10M420 287h-5v10"/>
<circle cx="202.9" cy="42.6" r=".31"/>
<circle cx="202.9" cy="42.6" r=".2"/>
<circle cx="203.2" cy="42.5" r="3.2"/>
<circle cx="171.5" cy="96.8" r="1.49"/>
<circle cx="171.5" cy="96.8" r=".99"/>
<circle cx="172.9" cy="96.2" r="16.2"/>
<circle cx="99.4" cy="108.7" r="26.7"/>
<circle cx="195.7" cy="176.6" r=".2"/>
<circle cx="206.6" cy="163.5" r="4.9"/>
<circle cx="39.2" cy="190.3" r=".1"/>
<circle cx="52.9" cy="187" r="1.01"/>
<circle cx="60.6" cy="187" r="26.7"/>
<circle cx="62.9" cy="187" r=".99"/>
<circle cx="66.1" cy="187" r=".72"/>
<circle cx="206.6" cy="195.4" r="4.9"/>
<circle cx="206.6" cy="216.5" r="4.9"/>
<circle cx="206.6" cy="245.5" r="4.9"/>
<circle cx="41.5" cy="276.3" r="4.9"/>
<circle cx="83.1" cy="276.3" r="4.9"/>
<circle cx="113.2" cy="276.3" r="4.9"/>
</g>
<g fill="none" stroke="#000" stroke-width=".35">
<path d="M15 5h400v287h-400zM65 5v5M115 5v5M165 5v5M265 5v5M315 5v5M365 5v5M15 48.5h5M410 48.5h5M15 98.5h5M410 98.5h5M15 198.5h5"/>
<path d="M410 198.5h5M15 248.5h5M410.1 248.5h4.9M65 287v5M115 287v5M165 287v5M265 287v5M315 287v5M365 287v5"/>
</g>
<path d="M230.1 248.5v38.5M328.9 248.5v33.5M410 248.1h.1M410 247h.1M230.1 282h180" fill="none" stroke="#000" stroke-width=".5"/>
<g fill="none" stroke="#000" stroke-width=".7">
<path d="M20 10h390v277h-390zM215 5v10M15 148.5h10M405 148.5h10M230.1 248.5h180M260.9 257.3h149.1M260.9 248.5v33.5M260.9 266h68M260.9 274h68M328.9 269.3h81.2M358.5 269.3v17.7M384.3 269.3v17.7"/>
<path d="M215 282v10M283 282v5M328.9 282v5"/>
</g>
<path d="M420 0v297h-420" fill="none" stroke="#c0c0c0" stroke-width=".3"/>
<path d="M0 0v5h5v-5zM5 0v5h5v-5zM0 5v5h5v-5zM0 287v5h5v-5zM0 292v5h5v-5zM5 292v5h5v-5zM415 287v5h5v-5zM415 292v5h5v-5zM410 292v5h5v-5zM410 0v5h5v-5zM415 0v5h5v-5zM415 5v5h5v-5z" fill-rule="evenodd" fill="#000"/>
<path d="M38.7 190.3h-.1M39.2 189.8v-.1M39.2 190.8v.1M39.7 190.3h.1M51.9 187h-.5M52.9 186v-.5M52.9 188v.5M53.9 187h.5M61.9 187h-.5M62.9 186v-.5M62.9 188v.5M63.9 187h.5" fill="none" stroke="#000" stroke-width=".3" stroke-dasharray="15.2 1.3 1.3 1.3"/>
<g fill="#000">
<path d="M32.8 24.7h1.1l-.6 3.2zM33.3 50.6l.6 3.3h-1.1z"/>
<path d="M44.8 58.3l3.3-.5v1zM75.5 57.8l3.3 .5-3.3 .5zM38.8 67.1l3.3-.5v1zM115.6 66.6l3.4 .5-3.4 .5z"/>
<path d="M75.2 255.4a.33 .33 0 0 0 .3 .4 .33 .33 0 0 0 .4-.3 .33 .33 0 0 0-.4-.3l.1 .3-.1-.3zM63.3 250a.35 .35 0 0 0 .1 .4 .35 .35 0 0 0 .5 0 .35 .35 0 0 0-.1-.5l-.2 .3 .2-.3zM122.3 218.3a.34 .34 0 0 0 0 .6 .34 .34 0 0 0 .5-.2 .34 .34 0 0 0-.3-.4v.3v-.3zM128.6 207.6l.3 .3-.3-.2a.34 .34 0 0 0 .3 .4 .34 .34 0 0 0 .3-.5 .34 .34 0 0 0-.6 0zM201.3 177.1v.4l.2 .2 .1-.3-.1 .3a.35 .35 0 0 0 .4-.4 .35 .35 0 0 0-.6-.2zM162.3 192.3l3.1 1.2-.5 .8zM193.2 183.9l2.8 1.7-.6 .8z"/>
</g>
<text font-size="5.6" x="352.4" y="265.6">Layout da Asa</text>
<g font-size="4.9">
<text x="41.2" y="9.2">8</text>
<text x="88.4" y="9.2">7</text>
<text x="138.8" y="9.1">6</text>
<text x="188.7" y="9.1">5</text>
<text x="238.4" y="9">4</text>
<text x="288.8" y="9">3</text>
<text x="338.9" y="9">2</text>
<text x="386.3" y="9">1</text>
<text x="16" y="30.6">F</text>
<text x="411" y="31.1">F</text>
<text x="15.8" y="74.8">E</text>
<text x="411" y="75">E</text>
<text x="15.6" y="125.1">D</text>
<text x="410.8" y="124.7">D</text>
<text x="15.8" y="175">C</text>
<text x="410.9" y="175">C</text>
<text x="16" y="224.7">B</text>
<text x="410.8" y="225.3">B</text>
<text x="15.8" y="269.4">A</text>
<text x="410.9" y="269.6">A</text>
<text x="41.1" y="291">8</text>
<text x="88.7" y="291">7</text>
<text x="138.7" y="291">6</text>
<text x="188.4" y="291">5</text>
<text x="239.1" y="291.5">4</text>
<text x="288.7" y="291.5">3</text>
<text x="339.2" y="291.5">2</text>
<text x="386" y="291.2">1</text>
</g>
<g font-size="4.7">
<text x="231.5" y="16.2">N° ITEM</text>
<text x="261.1" y="16.2">NOME DA PEÇA</text>
<text x="332.1" y="16.2">DESCRIÇÃO</text>
<text x="389.7" y="16.2">QUANT.</text>
<text x="238.4" y="29.6">1</text>
<text x="256" y="27.3">LONGARINA BORDO</text>
<text x="307.7" y="25.1">LONGARINA CONFECIONADA EM</text>
<text x="319.5" y="29.6">BALSA COM 800mm DE</text>
<text x="397.1" y="29.6">2</text>
<text x="266.3" y="31.9">DE ATAQUE</text>
<text x="328.2" y="34.1">COMPRIMENTO</text>
<text x="32.4" y="42.4" transform="rotate(-90 32.4 42.4)">223</text>
<text x="256" y="46.3">LONGARINA BORDO</text>
<text x="307.7" y="44">LONGARINA CONFECIONADA EM</text>
<text x="238.4" y="48.5">2</text>
<text x="269.2" y="50.8">DE FUGA</text>
<text x="319.5" y="48.5">BALSA COM 800mm DE</text>
<text x="328.2" y="53">COMPRIMENTO</text>
<text x="397.1" y="48.5">2</text>
<text x="58.4" y="57.3">340</text>
<text x="307.3" y="64.3">PERFIL ACAUÃ24, COM 223mm DE</text>
<text x="75.1" y="66.1">800</text>
<text x="238.4" y="66.5">3</text>
<text x="263.3" y="66.5">NERVURA ASA</text>
<text x="319.4" y="68.8">CORDA FEITA DE BALSA</text>
<text x="395.8" y="66.5">20</text>
<text x="238.4" y="81.6">4</text>
<text x="265.8" y="81.6">ENTELAGEM</text>
<text x="313" y="79.3">PLÁSTICO TERMORETRÁTIL (PE</text>
<text x="316.3" y="83.8">BAIXA/MÉDIA DENSIDADE)</text>
<text x="397.1" y="81.6">2</text>
<text x="308.7" y="93.6">TUBO DE EPÓXI CARBON WOVEN</text>
<text x="317.4" y="98.1">(230 GPA) WET, 10mm DE</text>
<text x="238.4" y="102.7">5</text>
<text x="256.9" y="102.7">TUBO DE CARBONO</text>
<text x="307.7" y="107.2">COMPRIMENTO PARA CONECTAR</text>
<text x="319.5" y="102.7">DIÂMETRO E 840mm DE</text>
<text x="397.1" y="102.7">4</text>
<text x="323.1" y="111.7">ASA NA FUSELAGEM</text>
<text x="160.2" y="125">ESCALA 1 : 2</text>
<text x="162.2" y="120.5">DETALHE A</text>
<text x="238.4" y="125.7">6</text>
<text x="269.5" y="125.7">AILERON</text>
<text x="308.9" y="121.2">PARTES MÓVEIS DOS BORDOS DE</text>
<text x="312.2" y="125.7">FUGA CONFECCIONADAS EM</text>
<text x="338.7" y="130.3">BALSA</text>
<text x="89.3" y="142.4">DETALHE B</text>
<text x="238.4" y="142.4">7</text>
<text x="258.1" y="142.4">NERVURA AILERON</text>
<text x="308.5" y="140.1">PERFIL ACAUÃ24, COM 62mm DE</text>
<text x="395.8" y="142.4">10</text>
<text x="86.9" y="147">ESCALA 1 : 2</text>
<text x="319.4" y="144.7">CORDA FEITA DE BALSA</text>
<text x="314.4" y="154">SERVO CORONA DS-239MG</text>
<text x="238" y="160.8">A</text>
<text x="267.2" y="160.8">DETALHE A</text>
<text x="312" y="158.6">SLIM (30X10X34.5mm) PARA O</text>
<text x="205.3" y="165.2">2</text>
<text x="311.4" y="163.1">CONTROLE DE COMANDO DO</text>
<text x="336" y="167.6">AILERON</text>
<text x="238.4" y="178.8">B</text>
<text x="267.6" y="178.8">DETALHE B</text>
<text x="309.2" y="176.6">VISUALIZAÇÃO DA NERVURA DO</text>
<text x="336" y="181.1">AILERON</text>
<text x="92" y="188">DETALHE C</text>
<text x="309.5" y="191.2">VISUALIZAÇÃO DA NERVURA DA</text>
<text x="90.2" y="192.5">ESCALA 1 : 5</text>
<text x="205.3" y="197.1">7</text>
<text x="237.8" y="193.4">C</text>
<text x="267" y="193.4">DETALHE C</text>
<text x="341.2" y="195.7">ASA</text>
<text x="205.3" y="218.2">3</text>
<text x="205.3" y="247.2">1</text>
<text x="40.2" y="278">4</text>
<text x="81.8" y="278">5</text>
<text x="112" y="278">6</text>
</g>
<g font-size="4.2">
<text x="397.2" y="125.6">2</text>
<text x="340.2" y="279.1">209</text>
<text x="368.8" y="278.7">A3</text>
</g>
<g font-size="3.5">
<text x="263" y="254">UNIVERSIDADE FEDERAL DE VIÇOSA</text>
<text x="330.2" y="254">EQUIPE: ACAUÃ MICRO</text>
<text x="263" y="262.8">CAMPUS: FLORESTAL</text>
<text x="330.2" y="261.6">TÍTULO:</text>
<text x="263" y="271.1">PROJETISTA: ACAUÃ MICRO</text>
<text x="330.2" y="272.8">NÚMERO:</text>
<text x="359.1" y="272.8">FORMATO:</text>
<text x="387.2" y="272.8">PROJEÇÃO</text>
<text x="263" y="279.1">DESENHISTA: ANNA LUÍSA FERREIRA</text>
<text x="232" y="285.7">UNIDADE: mm</text>
<text x="283.7" y="285.7">ESCALA: 1:10</text>
<text x="330.2" y="285.7">IDIOMA: pt</text>
<text x="359.1" y="285.7">PRANCHA: 4/7</text>
<text x="384.8" y="285.7">DATA:05/07/24</text>
</g>
</svg>
